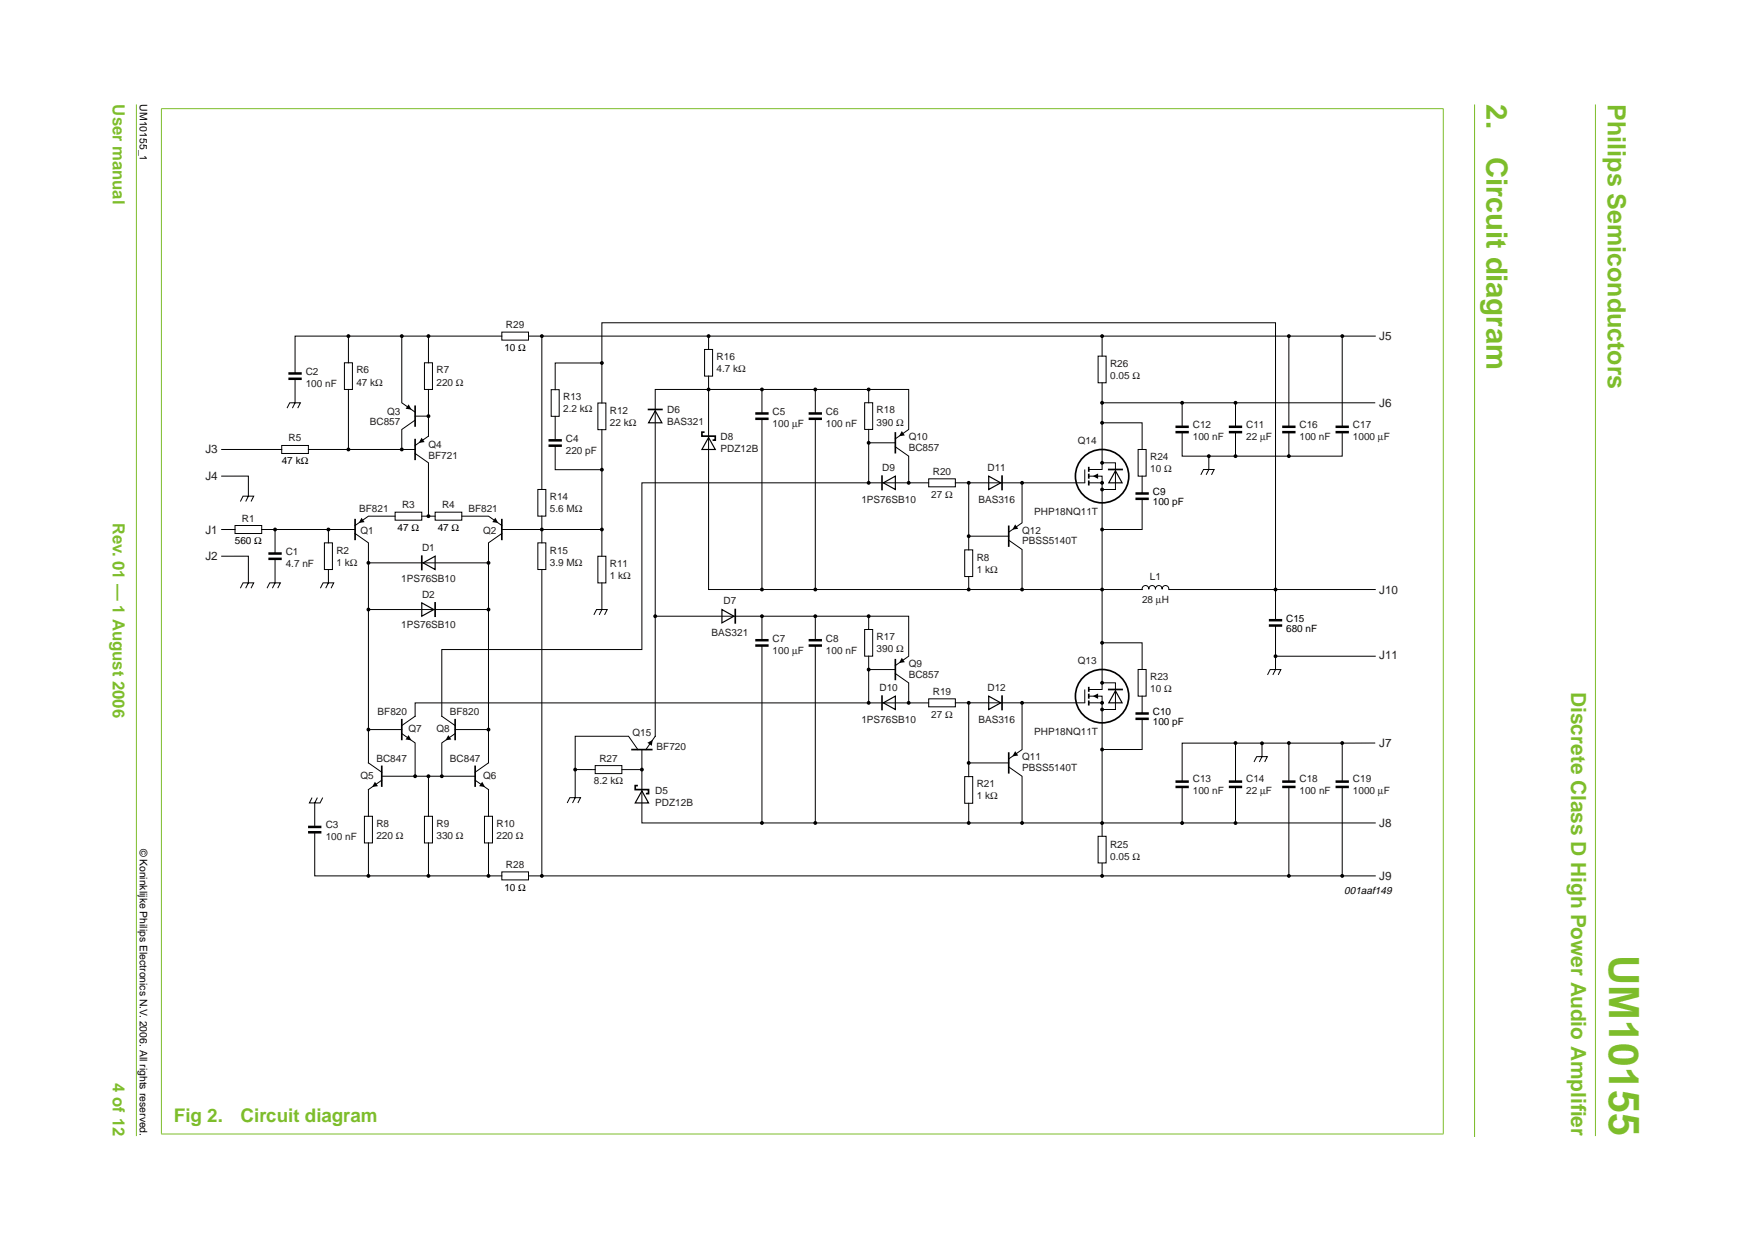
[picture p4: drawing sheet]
<svg xmlns="http://www.w3.org/2000/svg" width="297mm" height="210mm" viewBox="0 0 297 210" stroke-linecap="round" stroke-linejoin="round" font-family="sans-serif">
<g fill="#7dbd2b" stroke="#7dbd2b" stroke-width=".17">
<path d="M23.1 17.7v174.6z"/>
<path d="M270 17.7v174.6z"/>
<path d="M27.3 18.4v173.5z"/>
<path d="M244.3 18.4v173.5z"/>
<path d="M27.3 18.4h217z"/>
<path d="M27.3 192h217z"/>
</g>
<path d="M249.6 17.7v174.7" fill="none" stroke="#7dbd2b" stroke-width=".18"/>
<g fill="none" stroke="#000" stroke-width=".17">
<path d="M59 56.9v4.5M68 56.9v11.3l2.3 1.6M72.5 56.9v4.5M84.9 56.2h4.6v1.4h-4.6zM84.9 56.9h-35v6.3M89.5 56.9h143.3M91.7 56.9v26M119.3 59.2h1.3v4.5h-1.3zM119.9 56.9v2.3M186.5 56.9v3.4M218.1 56.9v15.3M227.2 56.9v15.3"/>
<path d="M37.5 76.1h10.2M47.7 75.4h4.5v1.4h-4.5zM48.6 69.1l.4-.9h1.8l-.4 .9M49.9 64.1v4.1l-.4 .9M52.2 76.1h18.1M58.3 61.4h1.3v4.5h-1.3zM59 65.9v10.2M70.3 76.8l2.2 1.5v9.1M70.3 71.1l-2.3 1.6v3.4M70.3 70.4h2.2M71.8 61.4h1.4v4.5h-1.4zM72.5 65.9v7.9l-2.2 1.6"/>
<path d="M93.3 66h1.3v4.5h-1.3zM94 75.4v4.1h7.9M94 70.5v3.9M101.2 68.2h1.3v4.5h-1.3zM101.9 61.4h-7.9v4.6M101.9 68.2v-13.6h114v50.4M101.9 72.7v21.5M119.9 63.7v36.1h73.4a.57 .57 0 0 1 .5-.7 .57 .57 0 0 1 .6 .6 .56 .56 0 0 1 .6-.6 .56 .56 0 0 1 .6 .6 .56 .56 0 0 1 .5-.6 .56 .56 0 0 1 .6 .6 .57 .57 0 0 1 .6-.6 .57 .57 0 0 1 .5 .7h35M129 65.9v4.1M129 70.9v28.9M138 65.9v4.1M138 70.9v28.9"/>
<path d="M146.3 68.2h1.4v4.5h-1.4zM147 66.1v2.1M147 72.7v9M147 75h4.5M151.5 75.6l2.3 1.6v4.5M151.5 74.3l2.3-1.6v-6.8h-42.9v58.8M183.6 79.5v2.2h-21.9M185.9 60.3h1.3v4.5h-1.3zM186.5 71.6h6.8v4.5M186.5 78.3h2.3v4.6h-2.3M186.5 64.8v14.7h-2.2M192.6 76.1h1.4v4.5h-1.4z"/>
<path d="M200.1 73.2v4h27.1v-4M200.1 68.2v4M204.6 77.2v2.3l-.5 .9M209.1 68.2v4M209.1 73.2v4M218.1 73.2v4M37.5 94.2l4.5-.1v4.6l-.4 .9M37.5 80.6h4.5v3.4l-.4 .9M37.5 89.6h2.3M39.8 89h4.5v1.3h-4.5zM40.7 99.6l.4-.9h1.8l-.4 .9M40.7 84.9l.4-.9h1.8l-.4 .9"/>
<path d="M44.3 89.6h15.8M45.2 99.6l.4-.9h1.9l-.5 .9M46.6 94.6v4.1l-.5 .9M46.6 89.6v4.1M54.2 99.6l.5-.9h1.8l-.5 .9M54.9 91.9h1.4v4.5h-1.4zM55.6 96.4v2.3l-.5 .9M55.6 89.6v2.3M60.1 90.3l2.3 1.6v37.2l2.2 1.6M62.4 95.3h20.3M66.9 86.7h4.5v1.4h-4.5zM66.9 87.4h-4.5l-2.3 1.6"/>
<path d="M71.4 87.4h2.2M73.6 86.7h4.6v1.4h-4.6zM78.2 87.4h4.5l2.2 1.6M84.9 90.3l-2.2 1.6v37.2M84.9 89.6h17M91 82.9h1.4v4.5h-1.4zM91 91.9h1.4v4.5h-1.4zM91.7 87.3v4.6M91.7 96.4v51.9M101.2 94.2h1.3v4.5h-1.3zM101.9 98.7v4.5l-.5 .9M157.2 81.1h4.5v1.3h-4.5z"/>
<path d="M157.2 81.7h-48.6v28.3h-33.8v11.2l2.2 1.6M163.3 93.1h1.3v4.5h-1.3zM164 90.8h6.7M164 81.9v11.2M164 97.6v2.2M170.7 91.4l2.3 1.6v6.8M173 81.7v6.8l-2.3 1.6M184.3 80.6h2.2v36.1h-2.2M184.3 81.7h2.2M193.3 80.6v2.8M193.3 84.4v5.2h-6.8M194.4 99.6v.2"/>
<path d="M195.6 99.6v.2M196.7 99.6v.2M203.2 80.4l.5-.9h1.8l-.5 .9M62.4 103.2h20.3M100.5 104.1l.5-.9h1.8l-.5 .9M110.9 104.3h42.9v6.8l-2.3 1.6M129 104.3v4.1M129 109.3v29.8M138 104.3v4.1M138 109.3v29.8M146.3 106.6h1.4v4.5h-1.4zM147 104.5v2.1"/>
<path d="M147 111.1v7.8M147 113.3h4.5M151.5 114l2.3 1.6v3.4M157.2 118.3h4.5v1.4h-4.5zM157.2 119h-86.9v2.2l-2.3 1.6M164 119.1v12.4M173 119v7.9l-2.3 1.6M183.6 116.7v2.3h-21.9M184.3 117.8h2.2v23.7M184.3 119h2.2M186.5 108.8h6.8v4.5M186.5 115.6h2.3v4.5h-2.3"/>
<path d="M192.6 113.3h1.4v4.5h-1.4zM193.3 117.8v2.8M214.5 114.2l.5-.9h1.8l-.5 .9M215.9 105.9v5.2M232.8 111.1h-16.9v2.2l-.5 .9M52.8 135l-.4 .9h1.8l.4-.9M53.7 135l-.4 .9v4.1M61.7 138.2h1.3v4.5h-1.3zM62.4 123.5h5.6M64.6 132.1l-2.2 1.6v4.5M64.6 131.4h15.8M68 124.2l2.3 1.6v5.6"/>
<path d="M71.8 138.2h1.4v4.5h-1.4zM72.5 131.3v6.9M77 124.2l-2.2 1.6v5.6M77 123.5h5.7M80.4 132.1l2.3 1.6v4.5M82 138.2h1.4v4.5h-1.4zM82.7 129.1l-2.3 1.6M96 135.9l.4-.9h1.9l-.5 .9M100.7 129.6h4.6v1.4h-4.6zM100.7 130.3h-3.3v4.7l-.5 .9M105.3 130.3h3.3M108 126.9l-1.6-2.3h-9v5.7"/>
<path d="M108.6 126.9v12.4h124.2M110.9 124.6l-1.6 2.3M163.3 131.5h1.3v4.5h-1.3zM164 136v3.3M164 129.1h6.7M170.7 129.8l2.3 1.6v7.9M193.3 121.7v5.2h-6.8M200.1 133.2v6.1M209.1 125.8v6.5M209.1 133.2v6.1M212.2 129l.5-.9h1.8l-.5 .9M213.6 125.8v2.3l-.5 .9"/>
<path d="M218.1 125.8v6.5M218.1 133.2v15M227.2 133.2v15M227.2 132.3v-6.5h-27.1v6.5M53.3 140.9v7.4h31.6M62.4 142.7v5.6M72.5 142.7v5.5M82.7 142.7v5.6M84.9 147.6h4.6v1.3h-4.6zM89.5 148.3h143.3M185.9 141.6h1.3v4.5h-1.3z"/>
</g>
<g fill="none" stroke="#000" stroke-width=".42">
<path d="M48.8 63.2h2.3M48.8 64.1h2.3M92.8 74.5h2.3M92.8 75.4h2.3M127.8 70h2.3M127.8 70.9h2.3M136.9 70h2.2M136.9 70.9h2.2M199 72.2h2.2M199 73.2h2.2M208 72.2h2.2M208 73.2h2.2"/>
<path d="M217 72.2h2.3M217 73.2h2.3M226 72.2h2.3M226 73.2h2.3M45.4 93.7h2.3M45.4 94.6h2.3M192.2 83.5h2.2M192.2 84.4h2.2M127.8 108.4h2.3M127.8 109.3h2.3M136.9 108.4h2.2M136.9 109.3h2.2"/>
<path d="M214.8 105h2.2M214.8 105.9h2.2M52.1 140h2.3M192.2 120.8h2.2M192.2 121.7h2.2M199 133.2h2.2M199 132.3h2.2M208 133.2h2.2M208 132.3h2.2M217 133.2h2.3M217 132.3h2.3M226 133.2h2.3"/>
<path d="M226 132.3h2.3M52.1 140.9h2.3"/>
</g>
<g fill="#000">
<path d="M69.2 68.4l.4 .9-1-.1zM71.4 74.1l.5 .7-1 .2zM152.6 73l.5 .7-.9 .2zM61.2 87.6l.5 .8-1 .1zM83.8 87.6l.5 .9-1-.1zM171.8 88.8l.5 .7-1 .2zM185 80.6l.9-.4v.9zM152.6 111.3l.5 .8-.9 .1zM185 117.8l.9-.4v.9zM63.5 132.3l.5 .8-1 .1zM69.2 124.4l.4 .9-1-.1zM75.9 124.4l.5 .8-1 .1z"/>
<path d="M81.6 132.3l.5 .9-1-.1zM109.6 125.7l.9-.4-.2 .9zM171.8 127.2l.5 .7-1 .1z"/>
</g>
<g fill="none" stroke="#000" stroke-width=".28">
<path d="M70.3 74.3v3.6M70.3 68.6v3.6M109.8 69.3h2.2M119.3 73.2h-.5v.6h2.3v.7h-.5M151.5 73.2v3.6M184.3 79v.9M187.7 79.5h2.2M60.1 87.8v3.6M71.4 94.1v2.3M84.9 87.8v3.6M149.3 80.6v2.3M169.6 80.6v2.3"/>
<path d="M170.7 89v3.6M184.3 80.2v.8M184.3 81.3v.9M73.6 102.1v2.2M124.4 103.2v2.2M149.3 117.8v2.3M151.5 111.5v3.6M169.6 117.8v2.3M184.3 116.3v.8M184.3 117.4v.9M184.3 118.6v.8M187.7 116.7h2.2"/>
<path d="M64.6 129.6v3.6M68 121.7v3.6M77 121.7v3.6M80.4 129.6v3.6M106.8 126.9h3.6M108 133h-.5v.7h2.3v.6h-.5M170.7 127.3v3.7"/>
<circle cx="186.5" cy="80.6" r="4.5"/>
<circle cx="186.5" cy="117.8" r="4.5"/>
</g>
<path d="M110.9 69.5l1.1 2.1h-2.2zM119.9 74.1l1.2 2h-2.3zM188.8 79.7l1.1 2h-2.2zM71.6 95.3l2-1.2v2.3zM149.5 81.7l2-1.1v2.3zM167.3 80.6l2.1 1.1-2.1 1.2zM71.4 102.1l2 1.1-2 1.1zM122.2 103.2l2 1.1-2 1.1zM149.5 119l2-1.2v2.3zM167.3 117.8l2.1 1.2-2.1 1.1zM188.8 116.9l1.1 2.1h-2.2zM108.6 133.9l1.2 2h-2.3z" fill="none" stroke="#000" stroke-width=".2"/>
<g fill="#000" stroke="#000" stroke-width=".2">
<circle cx="59" cy="56.9" r=".23"/>
<circle cx="68" cy="56.9" r=".23"/>
<circle cx="72.5" cy="56.9" r=".23"/>
<circle cx="91.7" cy="56.9" r=".23"/>
<circle cx="119.9" cy="56.9" r=".23"/>
<circle cx="186.5" cy="56.9" r=".23"/>
<circle cx="218.1" cy="56.9" r=".23"/>
<circle cx="227.2" cy="56.9" r=".23"/>
<circle cx="59" cy="76.1" r=".23"/>
<circle cx="68" cy="76.1" r=".23"/>
<circle cx="72.5" cy="70.4" r=".23"/>
<circle cx="101.9" cy="79.5" r=".23"/>
<circle cx="101.9" cy="61.4" r=".23"/>
<circle cx="119.9" cy="65.9" r=".23"/>
<circle cx="129" cy="65.9" r=".23"/>
<circle cx="138" cy="65.9" r=".23"/>
<circle cx="147" cy="75" r=".23"/>
<circle cx="147" cy="65.9" r=".23"/>
<circle cx="186.5" cy="71.6" r=".23"/>
<circle cx="186.5" cy="78.3" r=".23"/>
<circle cx="186.5" cy="68.2" r=".23"/>
<circle cx="200.1" cy="68.2" r=".23"/>
<circle cx="204.6" cy="77.2" r=".23"/>
<circle cx="209.1" cy="77.2" r=".23"/>
<circle cx="209.1" cy="68.2" r=".23"/>
<circle cx="218.1" cy="77.2" r=".23"/>
<circle cx="46.6" cy="89.6" r=".23"/>
<circle cx="55.6" cy="89.6" r=".23"/>
<circle cx="62.4" cy="95.3" r=".23"/>
<circle cx="72.5" cy="87.4" r=".23"/>
<circle cx="82.7" cy="95.3" r=".23"/>
<circle cx="91.7" cy="89.6" r=".23"/>
<circle cx="101.9" cy="89.6" r=".23"/>
<circle cx="129" cy="99.8" r=".23"/>
<circle cx="138" cy="99.8" r=".23"/>
<circle cx="147" cy="81.7" r=".23"/>
<circle cx="153.8" cy="81.7" r=".23"/>
<circle cx="164" cy="99.8" r=".23"/>
<circle cx="164" cy="81.7" r=".23"/>
<circle cx="164" cy="90.8" r=".23"/>
<circle cx="173" cy="99.8" r=".23"/>
<circle cx="173" cy="81.7" r=".23"/>
<circle cx="186.5" cy="99.8" r=".23"/>
<circle cx="186.5" cy="89.6" r=".23"/>
<circle cx="186.5" cy="81.7" r=".23"/>
<circle cx="186.5" cy="82.9" r=".23"/>
<circle cx="215.9" cy="99.8" r=".23"/>
<circle cx="62.4" cy="103.2" r=".23"/>
<circle cx="82.7" cy="103.2" r=".23"/>
<circle cx="110.9" cy="104.3" r=".23"/>
<circle cx="129" cy="104.3" r=".23"/>
<circle cx="138" cy="104.3" r=".23"/>
<circle cx="147" cy="104.3" r=".23"/>
<circle cx="147" cy="113.3" r=".23"/>
<circle cx="147" cy="119" r=".23"/>
<circle cx="153.8" cy="119" r=".23"/>
<circle cx="164" cy="119" r=".23"/>
<circle cx="173" cy="119" r=".23"/>
<circle cx="186.5" cy="115.6" r=".23"/>
<circle cx="186.5" cy="108.8" r=".23"/>
<circle cx="186.5" cy="119" r=".23"/>
<circle cx="215.9" cy="111.1" r=".23"/>
<circle cx="62.4" cy="123.5" r=".23"/>
<circle cx="70.3" cy="131.4" r=".23"/>
<circle cx="72.5" cy="131.4" r=".23"/>
<circle cx="74.8" cy="131.4" r=".23"/>
<circle cx="82.7" cy="123.5" r=".23"/>
<circle cx="97.4" cy="130.3" r=".23"/>
<circle cx="108.6" cy="130.3" r=".23"/>
<circle cx="129" cy="139.3" r=".23"/>
<circle cx="138" cy="139.3" r=".23"/>
<circle cx="164" cy="139.3" r=".23"/>
<circle cx="164" cy="129.1" r=".23"/>
<circle cx="173" cy="139.3" r=".23"/>
<circle cx="186.5" cy="126.9" r=".23"/>
<circle cx="186.5" cy="120.1" r=".23"/>
<circle cx="186.5" cy="139.3" r=".23"/>
<circle cx="200.1" cy="139.3" r=".23"/>
<circle cx="209.1" cy="125.8" r=".23"/>
<circle cx="209.1" cy="139.3" r=".23"/>
<circle cx="213.6" cy="125.8" r=".23"/>
<circle cx="218.1" cy="125.8" r=".23"/>
<circle cx="227.2" cy="125.8" r=".23"/>
<circle cx="62.4" cy="148.3" r=".23"/>
<circle cx="72.5" cy="148.3" r=".23"/>
<circle cx="82.7" cy="148.3" r=".23"/>
<circle cx="91.7" cy="148.3" r=".23"/>
<circle cx="186.5" cy="148.3" r=".23"/>
<circle cx="218.1" cy="148.3" r=".23"/>
<circle cx="227.2" cy="148.3" r=".23"/>
</g>
<path d="M186.5 146.1v2.2z" fill="#231f20" stroke="#000" stroke-width=".17"/>
<path d="M186.5 68.2h46.3zM227.2 125.8h5.6z" fill="#000" stroke="#000" stroke-width=".17"/>
<text font-size="7.1" fill="#7dbd2b" x="272.4" y="161.7" transform="rotate(90 272.4 161.7)">UM10155</text>
<g font-size="4.9" fill="#7dbd2b">
<text x="251.6" y="17.7" transform="rotate(90 251.6 17.7)">2.</text>
<text x="251.6" y="26.5" transform="rotate(90 251.6 26.5)">Circuit diagram</text>
</g>
<text font-size="4.2" fill="#7dbd2b" x="272.2" y="17.7" transform="rotate(90 272.2 17.7)">Philips Semiconductors</text>
<g font-size="3.5" fill="#7dbd2b">
<text x="265.9" y="117.1" transform="rotate(90 265.9 117.1)">Discrete Class D High Power Audio Amplif</text>
<text x="265.9" y="186.8" transform="rotate(90 265.9 186.8)">ier</text>
</g>
<g font-size="3.2" fill="#7dbd2b">
<text x="29.4" y="189.8">Fig 2.</text>
<text x="40.7" y="189.8">Circuit diagram</text>
</g>
<g font-size="2.8" fill="#7dbd2b">
<text x="19.1" y="17.7" transform="rotate(90 19.1 17.7)">User manual</text>
<text x="19.1" y="88.5" transform="rotate(90 19.1 88.5)">Rev. 01 — 1 August 2006</text>
<text x="19.1" y="183.4" transform="rotate(90 19.1 183.4)">4 of 12</text>
</g>
<g font-size="2" fill="#231f20">
<text x="233.4" y="57.6">J5</text>
<text x="233.4" y="68.9">J6</text>
<text x="34.8" y="76.8">J3</text>
<text x="34.8" y="81.3">J4</text>
<text x="34.8" y="94.8">J2</text>
<text x="34.8" y="90.3">J1</text>
<text x="233.4" y="100.5">J10</text>
<text x="233.4" y="111.5">J11</text>
<text x="233.4" y="126.5">J7</text>
<text x="233.4" y="140">J8</text>
<text x="233.4" y="149">J9</text>
</g>
<g font-size="1.8">
<text x="23.7" y="17.7" transform="rotate(90 23.7 17.7)">UM10155_1</text>
<text x="23.7" y="143.7" transform="rotate(90 23.7 143.7)">© Koninklijke Philips Electronics N.V. 2006. All rights reserved.</text>
</g>
<g font-size="1.7">
<text x="85.4" y="59.4">10 Ω</text>
<text x="47.7" y="78.6">47 kΩ</text>
<text x="195.1" y="83.8">C9</text>
<text x="67.3" y="89.9">47 Ω</text>
<text x="74.1" y="89.9">47 Ω</text>
<text x="195.1" y="85.5">100 pF</text>
<text x="39.7" y="92.1">560 Ω</text>
<text x="217.7" y="105.2">C15</text>
<text x="217.7" y="106.9">680 nF</text>
<text x="195.1" y="121">C10</text>
<text x="195.1" y="122.7">100 pF</text>
<text x="85.4" y="150.8">10 Ω</text>
<text x="227.5" y="151.3">001aaf149</text>
</g>
<g font-size="1.7" fill="#231f20">
<text x="85.6" y="55.5">R29</text>
<text x="51.7" y="63.4">C2</text>
<text x="51.7" y="65.5">100 nF</text>
<text x="60.3" y="63.2">R6</text>
<text x="60.3" y="65.3">47 kΩ</text>
<text x="73.9" y="63.2">R7</text>
<text x="73.9" y="65.3">220 Ω</text>
<text x="121.3" y="61">R16</text>
<text x="121.3" y="63">4.7 kΩ</text>
<text x="187.9" y="62.1">R26</text>
<text x="187.9" y="64.1">0.05 Ω</text>
<text x="65.5" y="70.2">Q3</text>
<text x="95.3" y="67.8">R13</text>
<text x="95.3" y="69.8">2.2 kΩ</text>
<text x="103.2" y="70">R12</text>
<text x="112.9" y="70">D6</text>
<text x="130.8" y="70.2">C5</text>
<text x="139.8" y="70.2">C6</text>
<text x="148.4" y="70">R18</text>
<text x="48.9" y="74.7">R5</text>
<text x="62.6" y="72">BC857</text>
<text x="72.5" y="75.9">Q4</text>
<text x="72.5" y="77.7">BF721</text>
<text x="95.8" y="74.8">C4</text>
<text x="95.8" y="76.8">220 pF</text>
<text x="103.2" y="72.1">22 kΩ</text>
<text x="112.9" y="72">BAS321</text>
<text x="122" y="74.5">D8</text>
<text x="122" y="76.5">PDZ12B</text>
<text x="130.8" y="72.3">100 µF</text>
<text x="139.8" y="72.3">100 nF</text>
<text x="148.4" y="72">390 Ω</text>
<text x="153.8" y="74.5">Q10</text>
<text x="153.8" y="76.3">BC857</text>
<text x="182.4" y="75.2">Q14</text>
<text x="194.7" y="77.9">R24</text>
<text x="201.9" y="72.5">C12</text>
<text x="201.9" y="74.5">100 nF</text>
<text x="210.9" y="72.5">C11</text>
<text x="210.9" y="74.5">22 µF</text>
<text x="219.9" y="72.5">C16</text>
<text x="219.9" y="74.5">100 nF</text>
<text x="229" y="72.5">C17</text>
<text x="229" y="74.5">1000 µF</text>
<text x="149.3" y="79.7">D9</text>
<text x="157.9" y="80.4">R20</text>
<text x="167.1" y="79.7">D11</text>
<text x="194.7" y="79.9">10 Ω</text>
<text x="41" y="88.3">R1</text>
<text x="60.8" y="86.7">BF821</text>
<text x="68" y="86">R3</text>
<text x="74.8" y="86">R4</text>
<text x="79.3" y="86.7">BF821</text>
<text x="93.1" y="84.7">R14</text>
<text x="93.1" y="86.7">5.6 MΩ</text>
<text x="145.8" y="85.1">1PS76SB10</text>
<text x="157.6" y="84.2">27 Ω</text>
<text x="165.6" y="85.1">BAS316</text>
<text x="175" y="87.2">PHP18NQ11T</text>
<text x="48.4" y="93.9">C1</text>
<text x="48.4" y="96">4.7 nF</text>
<text x="56.9" y="93.7">R2</text>
<text x="56.9" y="95.7">1 kΩ</text>
<text x="61" y="90.3">Q1</text>
<text x="71.4" y="93.2">D1</text>
<text x="81.8" y="90.3">Q2</text>
<text x="93.1" y="93.7">R15</text>
<text x="93.1" y="95.7">3.9 MΩ</text>
<text x="103.2" y="96">R11</text>
<text x="165.3" y="94.9">R8</text>
<text x="173" y="90.3">Q12</text>
<text x="173" y="92.1">PBSS5140T</text>
<text x="67.9" y="98.4">1PS76SB10</text>
<text x="71.4" y="101.1">D2</text>
<text x="103.2" y="98">1 kΩ</text>
<text x="165.3" y="96.9">1 kΩ</text>
<text x="194.6" y="98.2">L1</text>
<text x="67.9" y="106.3">1PS76SB10</text>
<text x="120.4" y="107.7">BAS321</text>
<text x="122.5" y="102.3">D7</text>
<text x="193.3" y="102.1">28 µH</text>
<text x="130.8" y="108.6">C7</text>
<text x="130.8" y="110.6">100 µF</text>
<text x="139.8" y="108.6">C8</text>
<text x="139.8" y="110.6">100 nF</text>
<text x="148.4" y="108.4">R17</text>
<text x="148.4" y="110.4">390 Ω</text>
<text x="153.8" y="112.9">Q9</text>
<text x="182.4" y="112.4">Q13</text>
<text x="148.9" y="116.9">D10</text>
<text x="153.8" y="114.7">BC857</text>
<text x="157.9" y="117.6">R19</text>
<text x="167.1" y="116.9">D12</text>
<text x="194.7" y="115.1">R23</text>
<text x="194.7" y="117.2">10 Ω</text>
<text x="63.9" y="121">BF820</text>
<text x="69.1" y="124">Q7</text>
<text x="73.9" y="124">Q8</text>
<text x="76.1" y="121">BF820</text>
<text x="107" y="124.6">Q15</text>
<text x="145.8" y="122.4">1PS76SB10</text>
<text x="157.6" y="121.5">27 Ω</text>
<text x="165.6" y="122.4">BAS316</text>
<text x="175" y="124.4">PHP18NQ11T</text>
<text x="61" y="131.8">Q5</text>
<text x="63.7" y="128.9">BC847</text>
<text x="76.1" y="128.9">BC847</text>
<text x="81.8" y="131.8">Q6</text>
<text x="101.4" y="128.9">R27</text>
<text x="111.1" y="126.9">BF720</text>
<text x="173" y="128.7">Q11</text>
<text x="173" y="130.5">PBSS5140T</text>
<text x="100.5" y="132.8">8.2 kΩ</text>
<text x="110.9" y="134.3">D5</text>
<text x="110.9" y="136.4">PDZ12B</text>
<text x="165.3" y="133.3">R21</text>
<text x="165.3" y="135.3">1 kΩ</text>
<text x="201.9" y="132.4">C13</text>
<text x="201.9" y="134.4">100 nF</text>
<text x="210.9" y="132.4">C14</text>
<text x="210.9" y="134.4">22 µF</text>
<text x="219.9" y="132.4">C18</text>
<text x="219.9" y="134.4">100 nF</text>
<text x="229" y="132.4">C19</text>
<text x="229" y="134.4">1000 µF</text>
<text x="55.1" y="140.2">C3</text>
<text x="55.1" y="142.3">100 nF</text>
<text x="63.7" y="140">R8</text>
<text x="63.7" y="142">220 Ω</text>
<text x="73.9" y="140">R9</text>
<text x="73.9" y="142">330 Ω</text>
<text x="84" y="140">R10</text>
<text x="84" y="142">220 Ω</text>
<text x="187.9" y="143.6">R25</text>
<text x="85.6" y="146.9">R28</text>
<text x="187.9" y="145.6">0.05 Ω</text>
</g>
</svg>
